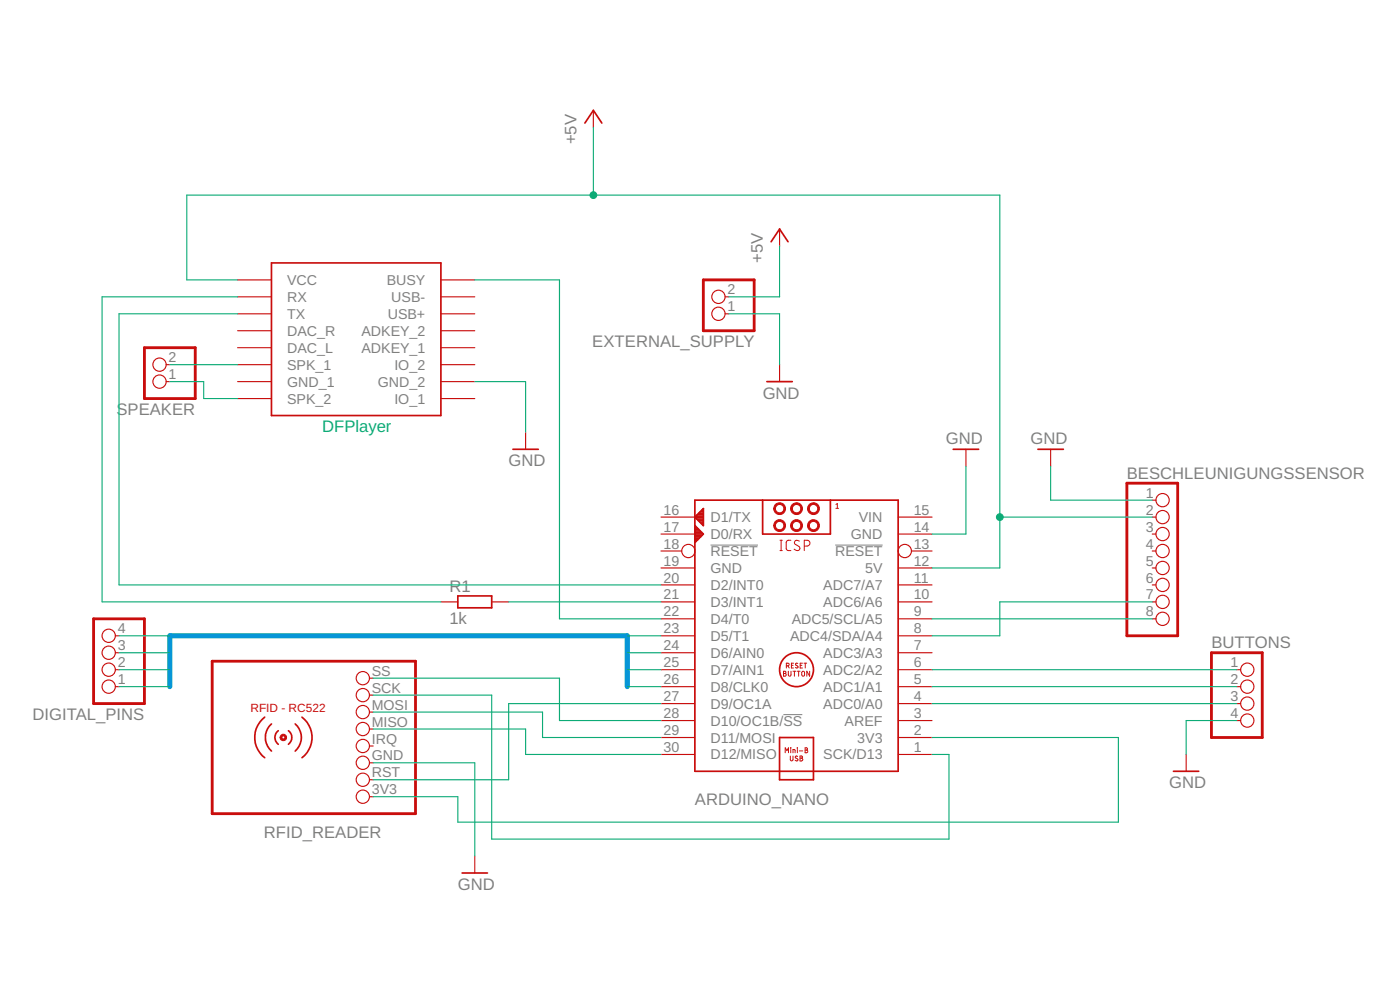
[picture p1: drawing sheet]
<svg xmlns="http://www.w3.org/2000/svg" width="210mm" height="148mm" viewBox="0 0 210 148" stroke-linecap="round" stroke-linejoin="round" font-family="sans-serif">
<path d="M106.5 81.7h7.1M125.2 81.7h7.1M117.5 107.1h2.8" fill="none" stroke="#808080" stroke-width=".15"/>
<g fill="none" stroke="#c90d0c" stroke-width=".25">
<path d="M87.7 18.4l1.3-1.9 1.2 1.9M40.7 39.4h25.4v22.9h-25.4zM115.6 36.2l1.3-1.9 1.3 1.9M115 57.2h3.8M76.9 67.3h3.8M104.2 74.9h30.5v40.6h-30.5zM104.2 77.5l1.3-1.3v2.5zM104.2 78.7l1.3 1.3-1.3 1.3M104.2 80h1.2M104.2 79.8h1M104.2 79.5h.8M104.2 79.3h.6"/>
<path d="M104.2 79.1h.3M104.2 78.9h.1M104.2 77.5h1.3M104.4 77.3h1.1M104.5 77.8h1M104.6 77.1h.9M104.7 78h.8M104.8 76.9h.7M104.9 78.2h.6M105 76.6h.5M105.1 78.4h.4M105.2 76.4h.3"/>
<path d="M105.4 78.7h.1M105.5 76.2h.1M114.3 74.9v5.1h10.2v-5.1M142.9 67.3h3.8M155.6 67.3h3.8M68.6 89.3h5.1v1.8h-5.1zM104.2 81.1h.2M104.2 80.9h.4M104.2 80.6h.6M104.2 80.4h.9M104.2 80.2h1.1M39.7 107.4a3.8 3.8 0 0 0 0 6.1"/>
<path d="M40.7 108.5a2.72 2.72 0 0 0 0 4M41.7 109.5a1.27 1.27 0 0 0 0 2M43.2 109.5a1.27 1.27 0 0 1 0 2M44.3 108.5a2.68 2.68 0 0 1 0 4M45.3 107.4a3.8 3.8 0 0 1 0 6.1M116.9 110.5h5.1v6.3h-5.1zM175.9 115.5h3.8M69.3 130.8h3.8"/>
<circle cx="119.4" cy="100.3" r="2.54"/>
</g>
<g fill="none" stroke="#c90d0c" stroke-width=".17">
<path d="M89 16.5v2.6M116.9 34.3v2.6M24.9 54.6h.6M24.9 57.2h.6M35.6 41.9h5.1M35.6 44.5h5.1M35.6 47h5.1M35.6 49.6h5.1M35.6 52.1h5.1M35.6 54.6h5.1M35.6 57.2h5.1M35.6 59.7h5.1"/>
<path d="M66.1 41.9h5.1M66.1 44.5h5.1M66.1 47h5.1M66.1 49.6h5.1M66.1 52.1h5.1M66.1 54.6h5.1M66.1 57.2h5.1M66.1 59.7h5.1M108.7 44.5h.6M108.7 47h.6M116.9 54.6v2.6M78.8 64.8v2.5"/>
<path d="M99.1 77.5h5.1M134.7 77.5h5M144.8 67.3v2.5M157.5 67.3v2.5M172.8 77.5h.5M172.8 74.9h.5M17.3 95.2h.5M17.3 97.8h.5M66.1 90.2h2.5M73.7 90.2h2.6M99.1 80h5.1M99.1 82.5h3.1"/>
<path d="M99.1 85.1h5.1M99.1 87.6h5.1M99.1 90.2h5.1M99.1 92.7h5.1M99.1 95.2h5.1M99.1 97.8h5.1M134.7 80h5M134.7 85.1h5M134.7 87.6h5M134.7 90.2h5M134.7 92.7h5M134.7 95.2h5"/>
<path d="M134.7 97.8h5M136.7 82.5h3M172.8 80h.5M172.8 82.5h.5M172.8 85.1h.5M172.8 87.6h.5M172.8 90.2h.5M172.8 92.7h.5M17.3 100.3h.5M17.3 102.9h.5M55.4 119.4h.5M55.4 116.8h.5"/>
<path d="M55.4 114.3h.5M55.4 111.8h.5M55.4 109.2h.5M55.4 106.7h.5M55.4 104.1h.5M55.4 101.6h.5M99.1 100.3h5.1M99.1 102.9h5.1M99.1 105.4h5.1M99.1 107.9h5.1M99.1 110.5h5.1M99.1 113h5.1"/>
<path d="M134.7 100.3h5M134.7 102.9h5M134.7 105.4h5M134.7 107.9h5M134.7 110.5h5M134.7 113h5M177.8 113v2.5M185.4 100.3h.6M185.4 102.9h.6M185.4 105.4h.6M185.4 107.9h.6M71.2 128.2v2.6"/>
<circle cx="23.9" cy="57.2" r=".99"/>
<circle cx="23.9" cy="54.6" r=".99"/>
<circle cx="107.7" cy="47" r=".99"/>
<circle cx="107.7" cy="44.5" r=".99"/>
<circle cx="174.3" cy="74.9" r=".99"/>
<circle cx="174.3" cy="77.5" r=".99"/>
<circle cx="16.3" cy="97.8" r=".99"/>
<circle cx="16.3" cy="95.3" r=".99"/>
<circle cx="103.2" cy="82.6" r=".99"/>
<circle cx="135.7" cy="82.6" r=".99"/>
<circle cx="174.3" cy="87.6" r=".99"/>
<circle cx="174.3" cy="90.2" r=".99"/>
<circle cx="174.3" cy="92.7" r=".99"/>
<circle cx="174.3" cy="80" r=".99"/>
<circle cx="174.3" cy="85.1" r=".99"/>
<circle cx="174.3" cy="82.6" r=".99"/>
<circle cx="16.3" cy="102.9" r=".99"/>
<circle cx="16.3" cy="100.3" r=".99"/>
<circle cx="54.4" cy="119.4" r=".99"/>
<circle cx="54.4" cy="109.2" r=".99"/>
<circle cx="54.4" cy="114.3" r=".99"/>
<circle cx="54.4" cy="101.6" r=".99"/>
<circle cx="54.4" cy="111.8" r=".99"/>
<circle cx="54.4" cy="106.7" r=".99"/>
<circle cx="54.4" cy="116.8" r=".99"/>
<circle cx="54.4" cy="104.1" r=".99"/>
<circle cx="187" cy="100.3" r=".99"/>
<circle cx="187" cy="102.9" r=".99"/>
<circle cx="187" cy="105.4" r=".99"/>
<circle cx="187" cy="108" r=".99"/>
</g>
<g fill="none" stroke="#c90d0c" stroke-width=".15">
<path d="M125.3 75.6l.2-.2v.8M125.3 76.2h.4M116.9 82.5h.4M116.9 80.9h.4M117.1 80.9v1.6M117.9 99.8l.4-.1a.19 .19 0 0 0 0-.3 .19 .19 0 0 0-.2 0h-.2v.7M118.2 99.8l.1 .3M118.6 80.9l-.5 .1-.2 .3v1l.2 .2h.5M118.7 99.7h.2M119 99.4h-.3v.7h.3M119.6 99.4h-.3v.1l.3 .3v.2h-.3M119.8 81.1a.4 .4 0 0 0-.5-.1 .4 .4 0 0 0-.1 .5l.6 .4a.38 .38 0 0 1 0 .5 .38 .38 0 0 1-.6 0l-.1-.1"/>
<path d="M120 99.7h.2M120.3 99.4h-.3v.7h.3M120.5 99.4h.4M120.6 81.8h.4a.43 .43 0 0 0 .4-.4 .43 .43 0 0 0-.4-.5h-.4v1.6M120.7 99.4v.7M117.5 100.6h.3v.2l-.1 .1 .2 .1-.1 .3h-.3zM117.5 100.9h.2M117.7 112.8v-.8l.3 .5 .2-.5v.8M118.2 100.6v.6l.2 .1 .2-.1v-.6M118.5 113.3v.6l.2 .1 .2-.1v-.6M118.6 112h.1M118.6 112.3v.5"/>
<path d="M118.9 112.8v-.5l.3 .1v.4M118.9 100.6h.4M119.1 100.6v.7M119.5 112h.1M119.5 112.1h.1M119.5 112v.1M119.5 100.6h.5M119.5 112.3v.5M119.6 113.3h-.3l-.1 .1 .4 .3v.2l-.1 .1-.3-.1M119.7 100.6v.7M119.8 112.5h.6M120 113.3h.3v.2l-.1 .1 .2 .2-.2 .2h-.2z"/>
<path d="M120 113.6h.2M120.3 100.6l.3 .1v.4l-.1 .2h-.2l-.1-.2zM120.7 112l.4 .1v.2l-.2 .1 .2 .2-.1 .2h-.3zM120.7 112.4h.2M121.4 100.6v.7l-.4-.7v.7"/>
</g>
<g fill="#c90d0c" stroke="#c90d0c" stroke-width=".15">
<path d="M116.2 78.2a.9 .9 0 0 1 1.4 0 .9 .9 0 0 1-.4 1.4 .9 .9 0 0 1-1.2-.9h.2a.64 .64 0 0 1 .9-.6 .64 .64 0 0 1 .2 1.1 .64 .64 0 0 1-1-.2l-.1-.3h-.2z" fill-rule="evenodd"/>
<path d="M118.7 75.6a.9 .9 0 0 1 1.5 .1 .9 .9 0 0 1-.5 1.4 .9 .9 0 0 1-1.2-.9h.3a.64 .64 0 0 1 .9-.6 .64 .64 0 0 1 .2 1 .64 .64 0 0 1-1.1-.2v-.2h-.3z" fill-rule="evenodd"/>
<path d="M121.3 75.6a.9 .9 0 0 1 1.4 .1 .9 .9 0 0 1-.5 1.4 .9 .9 0 0 1-1.1-.9h.2a.64 .64 0 0 1 .9-.6 .64 .64 0 0 1 .2 1 .64 .64 0 0 1-1-.2l-.1-.2h-.2z" fill-rule="evenodd"/>
<path d="M116.2 75.6a.9 .9 0 0 1 1.4 .1 .9 .9 0 0 1-.4 1.4 .9 .9 0 0 1-1.2-.9h.2a.64 .64 0 0 1 .9-.6 .64 .64 0 0 1 .2 1 .64 .64 0 0 1-1-.2l-.1-.2h-.2z" fill-rule="evenodd"/>
<path d="M121.3 78.2a.9 .9 0 0 1 1.4 0 .9 .9 0 0 1-.5 1.4 .9 .9 0 0 1-1.1-.9h.2a.64 .64 0 0 1 .9-.6 .64 .64 0 0 1 .2 1.1 .64 .64 0 0 1-1-.2l-.1-.3h-.2z" fill-rule="evenodd"/>
<path d="M118.7 78.2a.9 .9 0 0 1 1.5 0 .9 .9 0 0 1-.5 1.4 .9 .9 0 0 1-1.2-.9h.3a.64 .64 0 0 1 .9-.6 .64 .64 0 0 1 .2 1.1 .64 .64 0 0 1-1.1-.2v-.3h-.3z" fill-rule="evenodd"/>
<path d="M42.2 110.1a.49 .49 0 0 1 .7 .2 .49 .49 0 0 1-.3 .7 .49 .49 0 0 1-.6-.5h.2a.23 .23 0 0 1 .4-.2 .23 .23 0 0 1 .1 .3 .23 .23 0 0 1-.4 0l-.3-.1z" fill-rule="evenodd"/>
</g>
<path d="M21.7 52.1h7.6v7.6h-7.6zM105.5 41.9h7.6v7.7h-7.6zM169 72.4h7.6v22.8h-7.6zM14 92.7h7.7v12.7h-7.7zM31.8 99.1h30.5v22.8h-30.5zM181.6 97.8h7.7v12.7h-7.7z" fill="none" stroke="#c90d0c" stroke-width=".42"/>
<path d="M25.5 102.9v-7.7h68.5v7.7" fill="none" stroke="#0696d7" stroke-width=".76"/>
<g fill="none" stroke="#0dab76" stroke-width=".17">
<path d="M89 19.1v10.1M116.9 36.9v7.6h-7.6M25.5 57.2h5v2.5h5.1M25.5 54.6h10.1M35.6 47h-17.8v40.6h81.3M35.6 41.9h-7.6v-12.7h121.9v55.9h-10.2M35.6 44.5h-20.3v45.7h50.8M71.2 57.2h7.6v7.6M71.2 41.9h12.7v50.8h15.2M109.3 47h7.6v7.6M144.8 69.8v10.2h-5.1M149.9 77.5h22.9"/>
<path d="M157.5 69.8v5.1h15.3M17.8 95.2h7.7M17.8 97.8h7.7M76.3 90.2h22.8M94 95.2h5.1M94 97.8h5.1M139.7 92.7h33.1M172.8 90.2h-22.9v5h-10.2M17.8 100.3h7.7M17.8 102.9h7.7M55.9 106.7h25.4v3.8h17.8M55.9 114.3h15.3v13.9"/>
<path d="M55.9 109.2h22.9v3.8h20.3M55.9 101.6h28v6.3h15.2M55.9 104.1h17.8v21.6h68.6v-12.7h-2.6M94 100.3h5.1M94 102.9h5.1M99.1 105.4h-22.8v11.4h-20.4M139.7 110.5h28v12.7h-99.1v-3.8h-12.7M139.7 105.4h45.7M139.7 100.3h45.7M139.7 102.9h45.7M185.4 107.9h-7.6v5.1"/>
</g>
<g fill="#0dab76" stroke="#0dab76" stroke-width=".15">
<circle cx="149.9" cy="77.5" r=".51"/>
<circle cx="89" cy="29.2" r=".51"/>
</g>
<g font-size="2.5" fill="#808080">
<text x="86.4" y="21.6" transform="rotate(-90 86.4 21.6)">+5V</text>
<text x="114.3" y="39.4" transform="rotate(-90 114.3 39.4)">+5V</text>
<text x="88.8" y="52">EXTERNAL_SUPPLY</text>
<text x="114.3" y="59.7">GND</text>
<text x="17.4" y="62.1">SPEAKER</text>
<text x="76.3" y="69.9">GND</text>
<text x="141.8" y="66.6">GND</text>
<text x="154.5" y="66.6">GND</text>
<text x="168.9" y="71.8">BESCHLEUNIGUNGSSENSOR</text>
<text x="67.4" y="88.7">R1</text>
<text x="67.4" y="93.5">1k</text>
<text x="181.6" y="97.2">BUTTONS</text>
<text x="4.9" y="107.8">DIGITAL_PINS</text>
<text x="175.3" y="118.1">GND</text>
<text x="39.6" y="125.6">RFID_READER</text>
<text x="104.2" y="120.6">ARDUINO_NANO</text>
<text x="68.6" y="133.3">GND</text>
</g>
<text font-size="2.5" fill="#0dab76" x="48.3" y="64.8">DFPlayer</text>
<g font-size="2.1" fill="#808080">
<text x="43" y="42.7">VCC</text>
<text x="43" y="45.2">RX</text>
<text x="43" y="47.8">TX</text>
<text x="58" y="42.7">BUSY</text>
<text x="58.1" y="47.8">USB+</text>
<text x="58.7" y="45.2">USB-</text>
<text x="109.1" y="46.7">1</text>
<text x="109.1" y="44.1">2</text>
<text x="43" y="50.3">DAC_R</text>
<text x="43" y="52.8">DAC_L</text>
<text x="54.2" y="50.3">ADKEY_2</text>
<text x="54.2" y="52.8">ADKEY_1</text>
<text x="25.3" y="56.8">1</text>
<text x="25.3" y="54.3">2</text>
<text x="43" y="55.4">SPK_1</text>
<text x="43" y="57.9">GND_1</text>
<text x="56.6" y="57.9">GND_2</text>
<text x="59.1" y="55.4">IO_2</text>
<text x="43" y="60.5">SPK_2</text>
<text x="59.1" y="60.5">IO_1</text>
<text x="99.5" y="77.1">16</text>
<text x="137" y="77.1">15</text>
<text x="171.8" y="74.6">1</text>
<text x="171.8" y="77.1">2</text>
<text x="99.5" y="79.7">17</text>
<text x="99.5" y="82.2">18</text>
<text x="106.5" y="78.2">D1/TX</text>
<text x="106.5" y="80.8">D0/RX</text>
<text x="106.5" y="83.3">RESET</text>
<text x="125.2" y="83.3">RESET</text>
<text x="127.6" y="80.8">GND</text>
<text x="128.8" y="78.2">VIN</text>
<text x="137" y="82.2">13</text>
<text x="137" y="79.7">14</text>
<text x="171.8" y="79.7">3</text>
<text x="171.8" y="82.2">4</text>
<text x="99.5" y="84.7">19</text>
<text x="99.5" y="87.3">20</text>
<text x="99.5" y="89.8">21</text>
<text x="106.5" y="85.9">GND</text>
<text x="106.5" y="88.4">D2/INT0</text>
<text x="123.4" y="88.4">ADC7/A7</text>
<text x="129.7" y="85.9">5V</text>
<text x="137" y="89.8">10</text>
<text x="137" y="87.3">11</text>
<text x="137" y="84.7">12</text>
<text x="171.8" y="84.7">5</text>
<text x="171.8" y="87.3">6</text>
<text x="171.8" y="89.8">7</text>
<text x="17.6" y="94.9">4</text>
<text x="99.5" y="92.4">22</text>
<text x="99.5" y="94.9">23</text>
<text x="106.5" y="90.9">D3/INT1</text>
<text x="106.5" y="93.5">D4/T0</text>
<text x="118.7" y="93.5">ADC5/SCL/A5</text>
<text x="123.4" y="90.9">ADC6/A6</text>
<text x="137" y="94.9">8</text>
<text x="137" y="92.4">9</text>
<text x="171.8" y="92.4">8</text>
<text x="17.6" y="100">2</text>
<text x="17.6" y="97.4">3</text>
<text x="55.7" y="101.2">SS</text>
<text x="99.5" y="97.4">24</text>
<text x="99.5" y="100">25</text>
<text x="106.5" y="96">D5/T1</text>
<text x="106.5" y="98.5">D6/AIN0</text>
<text x="106.5" y="101.1">D7/AIN1</text>
<text x="118.5" y="96">ADC4/SDA/A4</text>
<text x="123.4" y="101.1">ADC2/A2</text>
<text x="123.4" y="98.5">ADC3/A3</text>
<text x="137" y="100">6</text>
<text x="137" y="97.4">7</text>
<text x="184.5" y="100">1</text>
<text x="17.6" y="102.5">1</text>
<text x="55.7" y="106.3">MOSI</text>
<text x="55.7" y="103.8">SCK</text>
<text x="99.5" y="102.5">26</text>
<text x="99.5" y="105">27</text>
<text x="99.5" y="107.6">28</text>
<text x="106.5" y="103.6">D8/CLK0</text>
<text x="106.5" y="106.2">D9/OC1A</text>
<text x="123.4" y="106.2">ADC0/A0</text>
<text x="123.4" y="103.6">ADC1/A1</text>
<text x="137" y="107.6">3</text>
<text x="137" y="105">4</text>
<text x="137" y="102.5">5</text>
<text x="184.5" y="102.5">2</text>
<text x="184.5" y="105">3</text>
<text x="184.5" y="107.6">4</text>
<text x="55.7" y="113.9">GND</text>
<text x="55.7" y="111.4">IRQ</text>
<text x="55.7" y="108.9">MISO</text>
<text x="99.5" y="110.1">29</text>
<text x="99.5" y="112.7">30</text>
<text x="106.5" y="108.7">D10/OC1B/SS</text>
<text x="106.5" y="111.2">D11/MOSI</text>
<text x="106.5" y="113.8">D12/MISO</text>
<text x="123.4" y="113.8">SCK/D13</text>
<text x="126.6" y="108.7">AREF</text>
<text x="128.5" y="111.2">3V3</text>
<text x="137" y="112.7">1</text>
<text x="137" y="110.1">2</text>
<text x="55.7" y="119">3V3</text>
<text x="55.7" y="116.5">RST</text>
</g>
<text font-size="1.8" fill="#c90d0c" x="37.6" y="106.7">RFID - RC522</text>
</svg>
